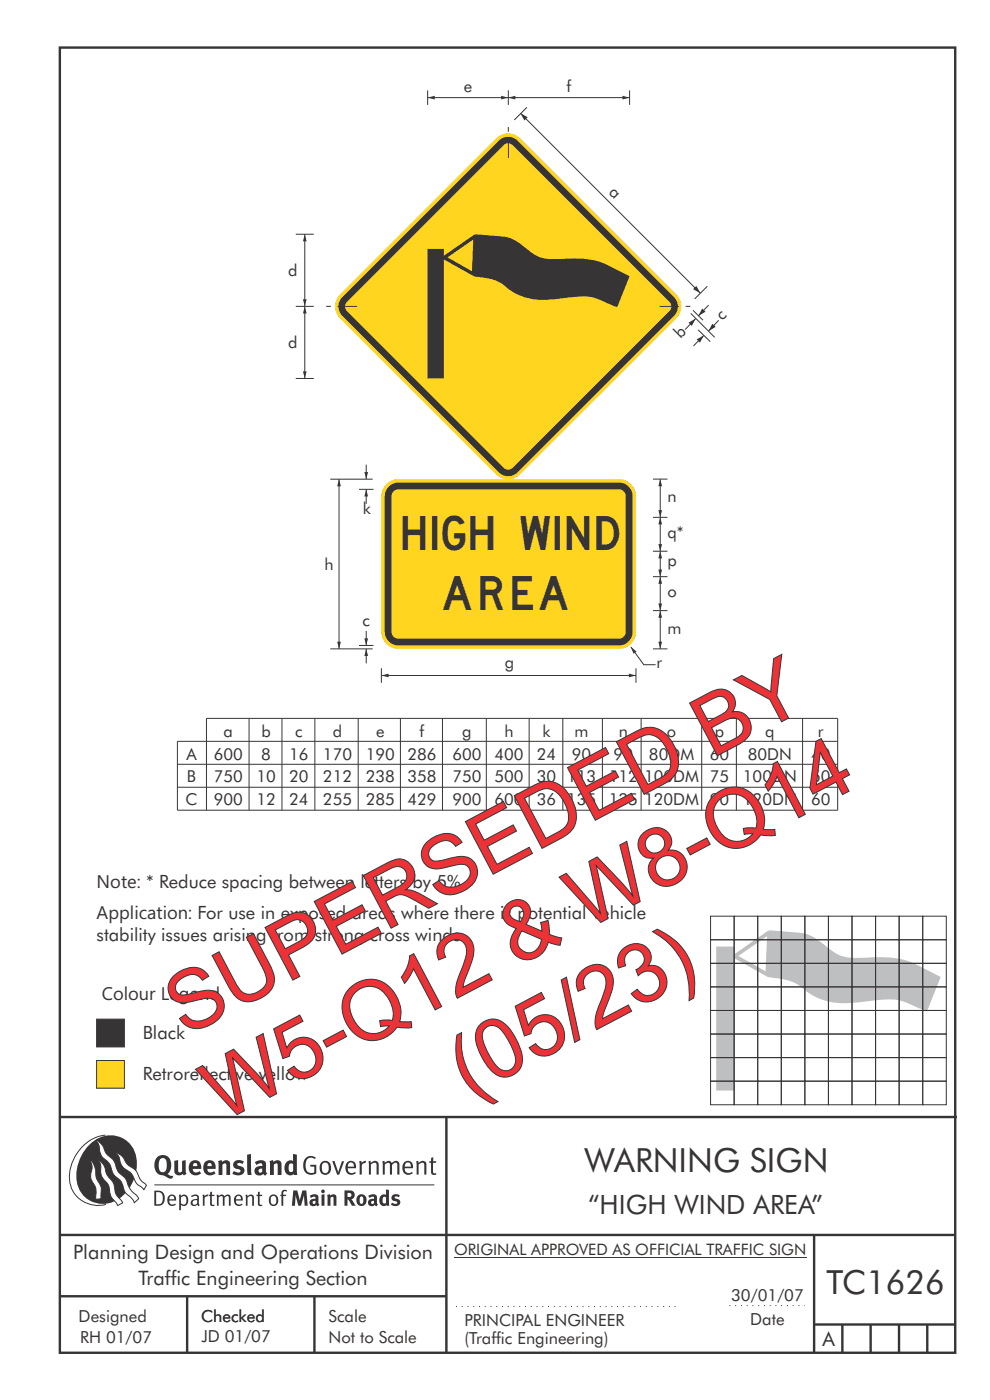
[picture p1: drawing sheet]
<svg xmlns="http://www.w3.org/2000/svg" width="210mm" height="297mm" viewBox="0 0 210 297" stroke-linecap="round" stroke-linejoin="round" font-family="sans-serif">
<g fill="#373435">
<path d="M64.9 245.6a1.61 1.61 0 0 1 2.1 0l-.2 .3a1.17 1.17 0 0 0-1.4-.2 1.17 1.17 0 0 0-.6 1.3 1.42 1.42 0 0 0 1.2 1.8l.7-.1v-1.2h-.8l-.1-.4h1.3v1.8a1.82 1.82 0 0 1-2.2 0 1.82 1.82 0 0 1-.6-2.1l.2-.7z" fill-rule="evenodd"/>
<path d="M68.2 246.5a1.77 1.77 0 0 0 .4 2.7 1.39 1.39 0 0 0 1.4-.5 1.39 1.39 0 0 0 .2-1.5 1.19 1.19 0 0 0-2-.7zM68.5 246.8a.83 .83 0 0 1 1 .1 .83 .83 0 0 1 .2 .9 .75 .75 0 0 1-.6 1.1 .75 .75 0 0 1-.8-.9v-.9z" fill-rule="evenodd"/>
<path d="M70.5 246.3h.4l.8 2.4 .8-2.4h.5l-1.1 2.9h-.4z" fill-rule="evenodd"/>
<path d="M73.6 246.7a1.74 1.74 0 0 0 .5 2.5l.9-.1 .5-.2-.2-.3a.89 .89 0 0 1-1.1 .2 .89 .89 0 0 1-.4-1h1.7a1.15 1.15 0 0 0-.4-1.4 1.15 1.15 0 0 0-1.5 .3zM74 246.8a.67 .67 0 0 1 .8-.1 .67 .67 0 0 1 .3 .8h-1.3z" fill-rule="evenodd"/>
<path d="M76.2 246.4l.4-.1 .1 .4 .5-.4h.5l-.2 .5a.61 .61 0 0 0-.8 .6v1.8h-.4z" fill-rule="evenodd"/>
<path d="M78.1 246.4l.5-.1 .1 .4a.89 .89 0 0 1 .9-.4 .89 .89 0 0 1 .7 .7v2.2h-.4v-2.2l-.1-.2-.3-.1-.8 .3v2.2h-.4z" fill-rule="evenodd"/>
<path d="M81.1 246.4l.4-.1 .1 .4a.83 .83 0 0 1 .8-.4 .83 .83 0 0 1 .7 .4 .86 .86 0 0 1 .9-.4 .86 .86 0 0 1 .7 .7v2.2h-.4l-.1-2.4a.5 .5 0 0 0-.8 .1l-.2 .2v2.1h-.5v-2.3l-.4-.2-.7 .3v2.2h-.4z" fill-rule="evenodd"/>
<path d="M85.7 246.7a1.74 1.74 0 0 0 .5 2.5l.9-.1 .5-.2-.2-.3a.89 .89 0 0 1-1.1 .2 .89 .89 0 0 1-.4-1h1.7a1.15 1.15 0 0 0-.5-1.4 1.15 1.15 0 0 0-1.4 .3zM86 246.8a.67 .67 0 0 1 .9-.1 .67 .67 0 0 1 .3 .8h-1.3z" fill-rule="evenodd"/>
<path d="M88.3 246.4l.4-.1 .1 .4a.89 .89 0 0 1 .9-.4 .89 .89 0 0 1 .7 .7v2.2h-.4v-2.2l-.1-.2-.3-.1-.8 .3v2.2h-.4z" fill-rule="evenodd"/>
<path d="M91.5 245.6l.4-.1v.8h.7l-.2 .4h-.5v2.1l.1 .1h.5l.1 .3a.71 .71 0 0 1-1.2-.6v-1.9h-.3v-.4h.3z" fill-rule="evenodd"/>
<path d="M37 246.3l.8-.2v2a.46 .46 0 0 0 .2 .6 .46 .46 0 0 0 .6-.2v-2.2l.8-.2v2.4l.2 .5-.6 .3-.2-.3a1.03 1.03 0 0 1-1.2 .3 1.03 1.03 0 0 1-.6-1.1z" fill-rule="evenodd"/>
<path d="M40.4 246.5a1.64 1.64 0 0 0 0 2.3 1.64 1.64 0 0 0 2.3 .1l-.4-.4a.78 .78 0 0 1-.9 .2 .78 .78 0 0 1-.5-.7h1.8a1.37 1.37 0 0 0-.6-1.7 1.37 1.37 0 0 0-1.7 .2zM41 246.9a.48 .48 0 0 1 .7-.1 .48 .48 0 0 1 .2 .6h-1z" fill-rule="evenodd"/>
<path d="M43.5 246.5a1.65 1.65 0 0 0-.2 2 1.65 1.65 0 0 0 1.9 .7l.5-.3-.3-.4a.78 .78 0 0 1-.9 .3 .78 .78 0 0 1-.5-.8h1.8a1.37 1.37 0 0 0-.6-1.7 1.37 1.37 0 0 0-1.7 .2zM44.1 246.9a.48 .48 0 0 1 .6-.1 .48 .48 0 0 1 .2 .6h-.9z" fill-rule="evenodd"/>
<path d="M46.3 246.3l.7-.2 .1 .4a.95 .95 0 0 1 1-.3 .95 .95 0 0 1 .7 .8v2.3h-.8v-2.3l-.3-.2-.5 .3v2.2h-.8z" fill-rule="evenodd"/>
<path d="M49.7 246.5a1.73 1.73 0 0 1 2-.1l-.2 .5-.6-.2a.42 .42 0 0 0-.6 .3l.2 .2a1.23 1.23 0 0 1 1.4 1.1 1.47 1.47 0 0 1-2.3 .9l-.3-.2 .3-.6 .7 .3a.47 .47 0 0 0 .7-.3 .87 .87 0 0 0-1-.5l-.4-.2-.1-.4z" fill-rule="evenodd"/>
<path d="M54.1 246.5l.3 .6 .3-.2a.62 .62 0 0 1 .9 .1v.4a1.21 1.21 0 0 0-1.3 .3 1.21 1.21 0 0 0-.2 1.3 1.19 1.19 0 0 0 1.7 0l.5 .4 .4-.5-.3-.3v-1.4a.96 .96 0 0 0-1.3-1.1zM55 248l.6-.1v.7a.43 .43 0 0 1-.6 .1 .43 .43 0 0 1 0-.7z" fill-rule="evenodd"/>
<path d="M57.2 246.3l.7-.2 .1 .4a.95 .95 0 0 1 1-.3 .95 .95 0 0 1 .7 .8v2.3h-.8v-2.3l-.3-.2-.5 .3v2.2h-.8z" fill-rule="evenodd"/>
<path d="M62.2 244.8v1.5a1.29 1.29 0 0 0-1.4 .2 1.29 1.29 0 0 0-.5 1.3 1.24 1.24 0 0 0 .5 1.3 1.24 1.24 0 0 0 1.5 0l.1 .2h.7l-.1-4.4zM61.5 246.9l.4-.1 .3 .2v1.5l-.3 .1a.48 .48 0 0 1-.6-.4 1.52 1.52 0 0 1 .2-1.3z" fill-rule="evenodd"/>
<path d="M52.4 245l.8-.2 .2 4.5h-.8l-.1-.2z" fill-rule="evenodd"/>
</g>
<path d="M22.4 240.8a9 9 0 0 0-7.4 10.9 6.2 6.2 0 0 0 7.5 3.8M32.7 251.4h59.4" fill="none" stroke="#373435" stroke-width=".21"/>
<path d="M19.1 242.7a5.7 5.7 0 0 1 6.5-1.4 5.7 5.7 0 0 1 3.4 5.7 8.6 8.6 0 0 1-6.2 8.3 5.7 5.7 0 0 1-6.5-7 9.9 9.9 0 0 1 2.8-5.6z" fill-rule="evenodd" fill="#373435"/>
<path d="M24.4 244.5a3.1 3.1 0 0 1 2.3 2.2l.8 .7a3.2 3.2 0 0 1 2 2.4l.4 .6 1.2 1.1-.6 .9-.2-.3a3.5 3.5 0 0 1-1.9-2.1 3.8 3.8 0 0 0-2.1-2.2 3.5 3.5 0 0 1-1-2.2zM20.4 241.9a3.4 3.4 0 0 1 1.9 2.4l.7 .9a3.3 3.3 0 0 1 1.7 2.6 4.4 4.4 0 0 0 1.7 2l.3 .3a6.1 6.1 0 0 0 2.5 3.7l.2 .5-.9 .9a6.1 6.1 0 0 0-1.9-2.3l-.4-.7a3.6 3.6 0 0 0-1.9-2.8l-.6-1a3.6 3.6 0 0 0-1.9-2.8 3.7 3.7 0 0 1-.8-2.4zM21 246.1a3.4 3.4 0 0 1 1.5 2.7l.6 1a3.8 3.8 0 0 1 1.4 3.1l.3 .7 1.2 1.6-1 .5-.5-.7a3.2 3.2 0 0 1-1.3-2.8 4.3 4.3 0 0 0-1.4-2.2 4.7 4.7 0 0 1-.5-3zM19.2 246.1a5.1 5.1 0 0 1 1.2 3.7l.3 .7a3.1 3.1 0 0 1 .7 2.9l.1 .9-1.1 .2-.1-.8a3.5 3.5 0 0 0-.9-3.3 3.6 3.6 0 0 1 .1-2.5z" fill-rule="evenodd" fill="#fefefe" stroke="#373435" stroke-width=".21"/>
<g fill="#373435">
<path d="M33.4 245.5a2.51 2.51 0 0 0 .4 3.7l.8 .1a2.78 2.78 0 0 0 2 .7l.2-.6h-.6l-.7-.3a2.56 2.56 0 0 0 0-3.8 1.83 1.83 0 0 0-2.1 .2zM34 245.8a.87 .87 0 0 1 1 .1 .87 .87 0 0 1 .4 .9v.4a1.17 1.17 0 0 1-.9 1.5l-.3-.1a2.38 2.38 0 0 1-.2-2.8z" fill-rule="evenodd"/>
<path d="M33.1 252.9v2.6a1.12 1.12 0 0 0 1.2-.3 1.12 1.12 0 0 0 .2-1.2l-.1-.5-.3-.5zM32.7 252.6h1.1a1.67 1.67 0 0 1 1.2 1.6 1.67 1.67 0 0 1-1.3 1.6h-1zM36.1 253.9l-.2 .5h1.1a.55 .55 0 0 0-.3-.6 .55 .55 0 0 0-.6 .1zM35.8 253.7a.95 .95 0 0 1 1.2-.1 .95 .95 0 0 1 .4 1.1h-1.5a.72 .72 0 0 0 .4 .8 .72 .72 0 0 0 .9-.2l.1 .3a1.15 1.15 0 0 1-1.5 0 1.15 1.15 0 0 1-.2-1.5zM38.4 254.1v1.1a.7 .7 0 0 0 .9 .2 .7 .7 0 0 0 .2-.9 .61 .61 0 0 0-.4-.7 .61 .61 0 0 0-.7 .3zM38 253.5l.3-.1 .1 .4a.95 .95 0 0 1 1.2-.2 .95 .95 0 0 1 .3 1.2 .92 .92 0 0 1-.5 .9 .92 .92 0 0 1-1-.1v1.1l-.4 .1zM40.9 254.8a.5 .5 0 0 0 .2 .8 .5 .5 0 0 0 .7-.4v-.6zM40.5 253.7a1 1 0 0 1 1.7 .3v1.4l.2 .2-.2 .3-.3-.4a.78 .78 0 0 1-1.4 0 .78 .78 0 0 1 .8-1.1h.5a.58 .58 0 0 0-.3-.7 .58 .58 0 0 0-.7 .2zM43 253.5l.3-.1 .1 .4 .3-.3 .5-.1-.2 .4a.52 .52 0 0 0-.6 .5v1.5h-.4zM44.6 252.9l.4-.1-.1 .7h.6l-.1 .2h-.5v1.5a.35 .35 0 0 0 .6 .3v.3a.57 .57 0 0 1-.6 .1 .57 .57 0 0 1-.3-.6v-1.6h-.3v-.2h.3zM45.9 253.5l.4-.1 .1 .4 .2-.2a.64 .64 0 0 1 1 .2 .7 .7 0 0 1 .8-.4 .7 .7 0 0 1 .5 .6v1.8h-.4v-1.7l-.2-.4-.7 .4v1.7h-.3v-1.7a.38 .38 0 0 0-.3-.4 .38 .38 0 0 0-.5 .2l-.1 .2v1.7h-.4zM50.2 253.9l-.2 .5h1.1a.55 .55 0 0 0-.2-.6 .55 .55 0 0 0-.7 .1zM49.9 253.7a.95 .95 0 0 1 1.2-.1 .95 .95 0 0 1 .4 1.1h-1.5a.72 .72 0 0 0 .4 .8 .72 .72 0 0 0 .9-.2l.1 .3a1.15 1.15 0 0 1-1.5 0 1.15 1.15 0 0 1-.2-1.5zM52.1 253.5l.3-.1 .1 .4a.72 .72 0 0 1 .8-.4 .72 .72 0 0 1 .6 .6v1.8h-.4v-1.6a.45 .45 0 0 0-.3-.5 .45 .45 0 0 0-.5 .2l-.2 .2v1.7h-.3zM54.7 252.9l.4-.1v.7h.6l-.1 .2h-.5v1.5a.35 .35 0 0 0 .5 .3v.3a.57 .57 0 0 1-.6 .1 .57 .57 0 0 1-.3-.6v-1.6h-.3v-.2h.3zM57.6 253.8l-.2 .8a.65 .65 0 0 0 .3 .8 .65 .65 0 0 0 .8-.2l.1-.1a.93 .93 0 0 0-.7-1.4zM57.3 253.7a1.12 1.12 0 0 1 1.4 0 1.12 1.12 0 0 1 .2 1.5 1.01 1.01 0 0 1-1.2 .6 1.01 1.01 0 0 1-.7-1.2zM59.9 252.6l.5-.2 .5 .1-.2 .3-.3-.1-.3 .2v.6h.6l-.1 .2h-.5v2.1h-.4v-2.1h-.2v-.2h.2zM62.2 252.5l-.3 3.3h.7l.1-2.3 .6 2.3h.5l.7-2.3 .1 2.3h.7l-.3-3.3h-.9l-.5 2.2-.5-2.2zM65.7 253.7l.3 .4a.51 .51 0 0 1 .5-.3 .51 .51 0 0 1 .4 .4v.1a.88 .88 0 0 0-1.1 .3 .88 .88 0 0 0 .2 1.2 .9 .9 0 0 0 1.1-.2l.3 .3 .4-.4-.3-.3v-1a.87 .87 0 0 0-.4-.9 .87 .87 0 0 0-1 .2zM66.4 254.8l.5-.1v.6l-.1 .1h-.3l-.2-.2zM68.2 253.4v2.4h.6v-2.5zM68.1 252.7a.4 .4 0 0 0 .8 0 .4 .4 0 0 0-.8 0zM69.4 253.5l.1 2.3h.6v-1.7a.33 .33 0 0 1 .4-.2 .33 .33 0 0 1 .2 .3v1.6h.7v-1.8a.75 .75 0 0 0-.6-.6 .75 .75 0 0 0-.8 .2v-.3zM73.1 252.5v3.3h.6v-1.4l.3 .3 .7 1.1h.7l-.9-1.4a.94 .94 0 0 0 .7-1 .94 .94 0 0 0-.9-.9zM73.7 253.1a.51 .51 0 0 1 .7 .1 .51 .51 0 0 1-.1 .7h-.6zM75.9 253.7a1.19 1.19 0 0 0-.1 1.7 1.19 1.19 0 0 0 1.7 0 1.19 1.19 0 0 0 0-1.6 1.19 1.19 0 0 0-1.6-.1zM76.5 253.9l.2-.1a.99 .99 0 0 1 0 1.6 1.06 1.06 0 0 1-.2-1.5zM78.1 253.7l.3 .4a.51 .51 0 0 1 .5-.3 .51 .51 0 0 1 .4 .4v.1a.88 .88 0 0 0-1.1 .3 .88 .88 0 0 0 .2 1.2 .9 .9 0 0 0 1.1-.2l.3 .3 .4-.4-.2-.3v-1a.87 .87 0 0 0-.5-.9 .87 .87 0 0 0-1 .2zM78.9 254.8l.4-.1v.6l-.1 .1h-.3l-.2-.2zM81.9 252.3v1.2a1.2 1.2 0 0 0-1.4 .6 1.2 1.2 0 0 0 .2 1.4l.5 .3 .8-.1v.1h.6l-.1-3.4zM81.4 253.9l.5 .1-.1 1.2a.46 .46 0 0 1-.5 0 .46 .46 0 0 1-.2-.6zM83.3 253.5a.79 .79 0 0 0-.2 1 .79 .79 0 0 0 1 .4 .33 .33 0 0 1 0 .5 .33 .33 0 0 1-.5-.1l-.5-.2-.2 .5a1.15 1.15 0 0 0 1.2 .3 1.15 1.15 0 0 0 .8-1 1.49 1.49 0 0 0-1.2-.8 .4 .4 0 0 1 .3-.3 .4 .4 0 0 1 .4 .1l.2 .1 .2-.4a1.47 1.47 0 0 0-1.5-.1z" fill-rule="evenodd"/>
</g>
<g fill="none" stroke="#373435" stroke-width=".51">
<path d="M12.7 10.1h189.9v276.9h-189.9zM12.7 237h190.3M94.7 236.9v50.1M12.7 262h190M12.7 275h82M39.7 275v12M66.7 275v12M172.7 262v25M172.7 281h30M178.7 281v6M184.7 281v6M190.7 281v6"/>
<path d="M196.7 281v6"/>
</g>
<path d="M96.3 266.7h74.7" fill="none" stroke="#373435" stroke-width=".21"/>
<path d="M96.7 277.2h47.3M154.7 277h16" fill="none" stroke="#373435" stroke-width=".21" stroke-dasharray=".2 1" stroke-linecap="butt"/>
<path d="M20.5 225h5.9v5.9h-5.9z" fill-rule="evenodd" fill="#ffd520" stroke="#373435" stroke-width=".21"/>
<path d="M20.5 216.2h5.9v5.9h-5.9z" fill-rule="evenodd" fill="#373435" stroke="#373435" stroke-width=".21"/>
<path d="M151.9 200.8h3.9v1.6l7.3-5 6.7 .5a10.4 10.4 0 0 1 5.7 3.1 8.5 8.5 0 0 0 7.2 2.2 24.5 24.5 0 0 1 10.7 1l6.1 3.1-2.9 7.2-.8-.2a21.2 21.2 0 0 0-6.2-2.3l-3.3 .1a41.7 41.7 0 0 1-9.5 .6 13.2 13.2 0 0 1-7.3-3.6 14.5 14.5 0 0 0-6.6-1.8l-7.1-4v28h-3.9zM156.6 202.8l5.8 3.3 .3-7.5z" fill-rule="evenodd" fill="#bdbfc1"/>
<g fill="none" stroke="#373435" stroke-width=".21">
<path d="M52.8 152.4v19.5M59.8 152.4v19.5M66.8 152.4v19.5M76 152.4v19.5M84.9 152.4v19.5M93.9 152.4v19.5M103.2 152.4v19.5M112.2 152.4v19.5M119.4 152.4v19.5M127.8 152.4v19.5M136 152.4v19.5M148.8 152.4v19.5"/>
<path d="M156.2 152.4v19.5M170.2 152.4v19.5M177.7 157.3h-140.1v14.6h140.1v-19.5h-133.9v19.5M37.6 162.1h140.1M37.6 167h140.1M150.7 194.4h5v5h-5zM150.7 199.4h5v5h-5zM155.7 194.4h5v5h-5zM155.7 199.4h5v5h-5zM160.7 194.4h5v5h-5zM160.7 199.4h5v5h-5zM165.7 194.4h5v5h-5z"/>
<path d="M165.7 199.4h5v5h-5zM170.7 194.4h5v5h-5zM170.7 199.4h5v5h-5zM175.7 194.4h5v5h-5zM175.7 199.4h5v5h-5zM180.7 194.4h5v5h-5zM180.7 199.4h5v5h-5zM185.7 194.4h5v5h-5zM185.7 199.4h5v5h-5zM190.7 194.4h5v5h-5zM190.7 199.4h5v5h-5zM195.7 194.4h5v5h-5z"/>
<path d="M195.7 199.4h5v5h-5zM150.7 204.4h5v5h-5zM150.7 209.4h5v5h-5zM150.7 214.4h5v5h-5zM150.7 219.4h5v5h-5zM155.7 204.4h5v5h-5zM155.7 209.4h5v5h-5zM155.7 214.4h5v5h-5zM155.7 219.4h5v5h-5zM160.7 204.4h5v5h-5zM160.7 209.4h5v5h-5zM160.7 214.4h5v5h-5z"/>
<path d="M160.7 219.4h5v5h-5zM165.7 204.4h5v5h-5zM165.7 209.4h5v5h-5zM165.7 214.4h5v5h-5zM165.7 219.4h5v5h-5zM170.7 204.4h5v5h-5zM170.7 209.4h5v5h-5zM170.7 214.4h5v5h-5zM170.7 219.4h5v5h-5zM175.7 204.4h5v5h-5zM175.7 209.4h5v5h-5zM175.7 214.4h5v5h-5z"/>
<path d="M175.7 219.4h5v5h-5zM180.7 204.4h5v5h-5zM180.7 209.4h5v5h-5zM180.7 214.4h5v5h-5zM180.7 219.4h5v5h-5zM185.7 204.4h5v5h-5zM185.7 209.4h5v5h-5zM185.7 214.4h5v5h-5zM185.7 219.4h5v5h-5zM190.7 204.4h5v5h-5zM190.7 209.4h5v5h-5zM190.7 214.4h5v5h-5z"/>
<path d="M190.7 219.4h5v5h-5zM195.7 204.4h5v5h-5zM195.7 209.4h5v5h-5zM195.7 214.4h5v5h-5zM195.7 219.4h5v5h-5zM150.7 224.4h5v5h-5zM150.7 229.4h5v5h-5zM155.7 224.4h5v5h-5zM155.7 229.4h5v5h-5zM160.7 224.4h5v5h-5zM160.7 229.4h5v5h-5zM165.7 224.4h5v5h-5z"/>
<path d="M165.7 229.4h5v5h-5zM170.7 224.4h5v5h-5zM170.7 229.4h5v5h-5zM175.7 224.4h5v5h-5zM175.7 229.4h5v5h-5zM180.7 224.4h5v5h-5zM180.7 229.4h5v5h-5zM185.7 224.4h5v5h-5zM185.7 229.4h5v5h-5zM190.7 224.4h5v5h-5zM190.7 229.4h5v5h-5zM195.7 224.4h5v5h-5z"/>
<path d="M195.7 229.4h5v5h-5z"/>
</g>
<path d="M105.2 29.4a3.6 3.6 0 0 1 5.1 0l33.1 33a3.6 3.6 0 0 1 0 5.2l-33.1 33a3.7 3.7 0 0 1-5.1 0l-33-33a3.7 3.7 0 0 1 0-5.2z" fill-rule="evenodd" fill="#ffd520"/>
<path d="M72.6 63l33.2-33.2a2.79 2.79 0 0 1 4 0l33.2 33.2a2.81 2.81 0 0 1 0 4l-33.2 33.2a2.79 2.79 0 0 1-4 0l-33.2-33.2a2.82 2.82 0 0 1 0-4z" fill-rule="evenodd" fill="#373435"/>
<path d="M73.6 64.1l33.2-33.3a1.33 1.33 0 0 1 1.9 0l33.3 33.3a1.3 1.3 0 0 1 0 1.9l-33.3 33.2a1.37 1.37 0 0 1-1.9 0l-33.2-33.2a1.34 1.34 0 0 1 0-1.9z" fill-rule="evenodd" fill="#ffd520"/>
<path d="M107.8 26.9v1.1M107.8 29.4v4.1M111.8 22.8l-2.7 2.7M62.7 65h3.9M146.5 66.5l5.1 5.1M147 65.8l2.1 2.1M148.1 70l2.6 2.5M149.3 71.1l-2.2 2.3M150 60.7l-2.6 2.7" fill="none" stroke="#373435" stroke-width=".21"/>
<path d="M147.8 72l1.5-.9-.8 1.6z" fill="#373435"/>
<path d="M150.3 64.7l-2.2 2.3" fill="none" stroke="#373435" stroke-width=".21"/>
<path d="M148.9 65.5l.8 .6-1.6 .9z" fill="#373435"/>
<path d="M152.4 68l-2.1 2.2" fill="none" stroke="#373435" stroke-width=".21"/>
<path d="M151.1 68.7l.7 .6-1.5 .9z" fill="#373435"/>
<path d="M147.6 67.6l-2.3 2.3" fill="none" stroke="#373435" stroke-width=".21"/>
<path d="M146 68.5l1.6-.9-.8 1.5z" fill="#373435"/>
<path d="M110.4 24l38.2 38.2" fill="none" stroke="#373435" stroke-width=".21"/>
<g fill="#373435">
<path d="M110.4 24l1.5 .9-.7 .7z"/>
<path d="M147.7 60.7l.9 1.5-1.6-.9z"/>
</g>
<path d="M64.7 49.7v15.3M69.2 65h1M71.6 65h4.1M139.9 65h4.1M145.4 65h1.1" fill="none" stroke="#373435" stroke-width=".21"/>
<g fill="#373435">
<path d="M64.7 49.7l.3 1.5h-.7z"/>
<path d="M64.3 63.5h.7l-.3 1.5z"/>
</g>
<path d="M62.7 49.7h3.9M64.7 65v15.3M62.7 80.3h3.9" fill="none" stroke="#373435" stroke-width=".21"/>
<g fill="#373435">
<path d="M64.7 65l.3 1.5h-.7z"/>
<path d="M64.3 78.8h.7l-.3 1.5z"/>
</g>
<path d="M107.8 20.7h25.7" fill="none" stroke="#373435" stroke-width=".21"/>
<g fill="#373435">
<path d="M107.8 20.7l1.5-.4v.8z"/>
<path d="M132 20.3l1.5 .4-1.5 .4z"/>
</g>
<path d="M133.5 19.2v3M90.7 20.7h17.1" fill="none" stroke="#373435" stroke-width=".21"/>
<g fill="#373435">
<path d="M90.7 20.7l1.5-.4v.8z"/>
<path d="M106.3 20.3l1.5 .4-1.5 .4z"/>
</g>
<path d="M107.8 19.2v3" fill="none" stroke="#373435" stroke-width=".21"/>
<path d="M90.7 52.8h3.4v1.5l6.5-4.5 .6-.1 5.6 .5a9.4 9.4 0 0 1 4.9 2.6 8.4 8.4 0 0 0 7.4 2.1 18.1 18.1 0 0 1 12.4 2.7l2 1-2.6 6.6-.8-.3a14.2 14.2 0 0 0-6.6-2h-1.1a46.7 46.7 0 0 1-9.3 .6 12 12 0 0 1-6.7-3.3 14.3 14.3 0 0 0-5.8-1.6l-6.5-3.6v25.3h-3.4zM94.9 54.6l5.2 2.9 .3-6.7z" fill-rule="evenodd" fill="#373435"/>
<path d="M90.7 19.2v3" fill="none" stroke="#373435" stroke-width=".21"/>
<path d="M82 102.7a3.6 3.6 0 0 1 2.5-1h46.8a3.6 3.6 0 0 1 3.6 3.6v28.7a3.6 3.6 0 0 1-3.6 3.7h-46.8a3.6 3.6 0 0 1-3.6-3.7v-28.7a3.6 3.6 0 0 1 1.1-2.6z" fill-rule="evenodd" fill="#ffd520"/>
<path d="M140 129.5v8.1" fill="none" stroke="#373435" stroke-width=".21"/>
<g fill="#373435">
<path d="M140 129.5l.4 1.5h-.7z"/>
<path d="M139.7 136.1h.7l-.4 1.5z"/>
</g>
<path d="M140 122.3v7.2" fill="none" stroke="#373435" stroke-width=".21"/>
<g fill="#373435">
<path d="M140 122.3l.4 1.5h-.7z"/>
<path d="M139.7 128h.7l-.4 1.5z"/>
</g>
<path d="M133.8 137.2l2.8 3.8h2.5M138.5 129.5h3.1" fill="none" stroke="#373435" stroke-width=".21"/>
<g fill="#373435">
<path d="M133.8 137.2l1.2 1-.6 .5z"/>
<path d="M82.7 103l1.1-.6h.7h46.8a2.89 2.89 0 0 1 2.9 2.9v28.7a2.89 2.89 0 0 1-2.9 2.9h-46.8a2.89 2.89 0 0 1-2.9-2.9v-28.7a2.88 2.88 0 0 1 1.1-2.3z" fill-rule="evenodd"/>
</g>
<path d="M83.7 104.1l.8-.3h46.8a1.45 1.45 0 0 1 1.4 1.5v28.7a1.45 1.45 0 0 1-1.4 1.5h-46.8a1.45 1.45 0 0 1-1.4-1.5v-28.7v-.5z" fill-rule="evenodd" fill="#ffd520"/>
<path d="M140 116.9v5.4" fill="none" stroke="#373435" stroke-width=".21"/>
<g fill="#373435">
<path d="M140 116.9l.4 1.5h-.7z"/>
<path d="M139.7 120.8h.7l-.4 1.5z"/>
</g>
<path d="M140 101.6v8.1M138.5 122.3h3.1" fill="none" stroke="#373435" stroke-width=".21"/>
<g fill="#373435">
<path d="M140 101.6l.4 1.5h-.7z"/>
<path d="M139.7 108.2h.7l-.4 1.5z"/>
</g>
<path d="M138.5 101.6h3.1M138.5 109.8h3.1M140 109.7v7.2" fill="none" stroke="#373435" stroke-width=".21"/>
<g fill="#373435">
<path d="M140 109.7l.4 1.5h-.7z"/>
<path d="M139.7 115.4h.7l-.4 1.5z"/>
</g>
<path d="M138.5 116.9h3.1M77.7 137.7v3M138.5 137.7h3.1M80.9 141.8v3" fill="none" stroke="#373435" stroke-width=".21"/>
<path d="M77.7 137.7l.4 1.5h-.8z" fill="#373435"/>
<path d="M77.7 103.8v3.1" fill="none" stroke="#373435" stroke-width=".21"/>
<path d="M77.7 103.8l.4 1.5h-.8z" fill="#373435"/>
<path d="M77.7 133.9v3" fill="none" stroke="#373435" stroke-width=".21"/>
<path d="M77.3 135.4h.8l-.4 1.5z" fill="#373435"/>
<path d="M77.7 98.6v3.1" fill="none" stroke="#373435" stroke-width=".21"/>
<path d="M77.3 100.1h.8l-.4 1.6z" fill="#373435"/>
<path d="M70.1 101.7h9M71.9 101.7v36M76.1 103.8h3.1M70.1 137.7h9M76.1 136.9h3.1" fill="none" stroke="#373435" stroke-width=".21"/>
<g fill="#373435">
<path d="M71.9 101.7l.4 1.5h-.8z"/>
<path d="M71.5 136.1h.8l-.4 1.6z"/>
</g>
<path d="M80.9 143.3h54" fill="none" stroke="#373435" stroke-width=".21"/>
<g fill="#373435">
<path d="M133.4 142.9l1.5 .4-1.5 .4z"/>
<path d="M80.9 143.3l1.5-.4v.8z"/>
</g>
<path d="M134.9 141.8v3" fill="none" stroke="#373435" stroke-width=".21"/>
<g font-size="17.6" fill="#ed3237">
<text x="39.3" y="220" transform="rotate(-28 39.3 220)">SUPERSEDED BY</text>
<text x="99.3" y="232.9" transform="rotate(-28 99.3 232.9)">(05/23)</text>
<text x="47.2" y="238.1" transform="rotate(-28 47.2 238.1)">W5-Q12 &amp; W8-Q14</text>
</g>
<g font-size="7.2" fill="#373435">
<text x="85.4" y="116.7">HIGH WIND</text>
<text x="94" y="129.5">AREA</text>
</g>
<g font-size="7.1" fill="#373435">
<text x="124" y="248.7">WARNING SIGN</text>
<text x="175.3" y="274.6">TC1626</text>
</g>
<text font-size="5.6" fill="#373435" x="124.7" y="257.6">“HIGH WIND AREA”</text>
<g font-size="4.2" fill="#373435">
<text x="15.5" y="267">Planning Design and Operations Division</text>
<text x="29.4" y="272.6">Traffic Engineering Section</text>
<text x="174.5" y="285.5">A</text>
</g>
<g font-size="3.9" fill="#373435">
<text x="20.5" y="188.4">Note: * Reduce spacing between letters by 5%.</text>
<text x="20.5" y="195">Application: For use in exposed areas where there is potential vehicle</text>
<text x="20.5" y="199.7">stability issues arising from strong cross winds.</text>
<text x="21.6" y="212.1">Colour Legend</text>
<text x="30.3" y="220.4">Black</text>
<text x="30.3" y="229.2">Retroreflective yellow</text>
</g>
<g font-size="3.5" fill="#373435">
<text x="98.4" y="19.5">e</text>
<text x="120.1" y="19.5">f</text>
<text x="129" y="41" transform="rotate(45 129 41)">a</text>
<text x="61.1" y="58.5">d</text>
<text x="144.3" y="71.9" transform="rotate(-45 144.3 71.9)">b</text>
<text x="153.2" y="68.1" transform="rotate(-45 153.2 68.1)">c</text>
<text x="61.1" y="73.8">d</text>
<text x="141.6" y="106.5">n</text>
<text x="77" y="109.1">k</text>
<text x="141.6" y="114.2">q*</text>
<text x="68.8" y="120.9">h</text>
<text x="141.6" y="120.1">p</text>
<text x="141.6" y="126.7">o</text>
<text x="76.9" y="132.8">c</text>
<text x="141.6" y="134.4">m</text>
<text x="107.1" y="141.7">g</text>
<text x="139.3" y="141.8">r</text>
<text x="39.5" y="161.1">A</text>
<text x="45.3" y="161.1">600</text>
<text x="47.4" y="156.3">a</text>
<text x="55.4" y="161.1">8</text>
<text x="55.4" y="156.3">b</text>
<text x="61.4" y="161.2">16</text>
<text x="62.6" y="156.4">c</text>
<text x="68.5" y="161.2">170</text>
<text x="70.6" y="156.4">d</text>
<text x="77.6" y="161.2">190</text>
<text x="79.8" y="156.4">e</text>
<text x="86.4" y="161.2">286</text>
<text x="89" y="156.4">f</text>
<text x="96" y="161.2">600</text>
<text x="98.1" y="156.4">g</text>
<text x="104.9" y="161.2">400</text>
<text x="107" y="156.4">h</text>
<text x="113.9" y="161.2">24</text>
<text x="115.1" y="156.4">k</text>
<text x="121.3" y="161.2">90</text>
<text x="121.9" y="156.4">m</text>
<text x="130.2" y="161.2">90</text>
<text x="131.3" y="156.4">n</text>
<text x="137.7" y="161.2">80DM</text>
<text x="141.5" y="156.4">o</text>
<text x="150.6" y="161.2">60</text>
<text x="151.7" y="156.4">p</text>
<text x="158.6" y="161.2">80DN</text>
<text x="162.3" y="156.4">q</text>
<text x="172.1" y="161.2">40</text>
<text x="173.5" y="156.4">r</text>
<text x="39.6" y="166">B</text>
<text x="45.3" y="166">750</text>
<text x="54.4" y="166">10</text>
<text x="61.4" y="166">20</text>
<text x="68.5" y="166">212</text>
<text x="77.6" y="166">238</text>
<text x="86.4" y="166">358</text>
<text x="96" y="166">750</text>
<text x="104.9" y="166">500</text>
<text x="113.9" y="166">30</text>
<text x="120.3" y="166">113</text>
<text x="129.1" y="166">112</text>
<text x="136.6" y="166">100DM</text>
<text x="150.6" y="166">75</text>
<text x="157.6" y="166">100DN</text>
<text x="172.1" y="166">50</text>
<text x="39.4" y="170.8">C</text>
<text x="45.3" y="170.8">900</text>
<text x="54.4" y="170.8">12</text>
<text x="61.4" y="170.8">24</text>
<text x="68.5" y="170.8">255</text>
<text x="77.6" y="170.8">285</text>
<text x="86.4" y="170.8">429</text>
<text x="96" y="170.8">900</text>
<text x="104.9" y="170.8">600</text>
<text x="113.9" y="170.8">36</text>
<text x="120.3" y="170.8">135</text>
<text x="129.1" y="170.8">135</text>
<text x="136.6" y="170.8">120DM</text>
<text x="150.6" y="170.8">90</text>
<text x="157.6" y="170.8">120DN</text>
<text x="172.1" y="170.8">60</text>
<text x="16.7" y="280.4">Designed</text>
<text x="42.7" y="280.4">Checked</text>
<text x="69.7" y="280.4">Scale</text>
<text x="98.5" y="281.3">PRINCIPAL ENGINEER</text>
<text x="155.1" y="276">30/01/07</text>
<text x="159.1" y="281">Date</text>
<text x="17" y="284.8">RH 01/07</text>
<text x="42.7" y="284.8">JD 01/07</text>
<text x="69.7" y="285">Not to Scale</text>
<text x="98.5" y="285.1">(Traffic Engineering)</text>
</g>
<text font-size="3.4" fill="#373435" x="96.3" y="266.3">ORIGINAL APPROVED AS OFFICIAL TRAFFIC SIGN</text>
</svg>
